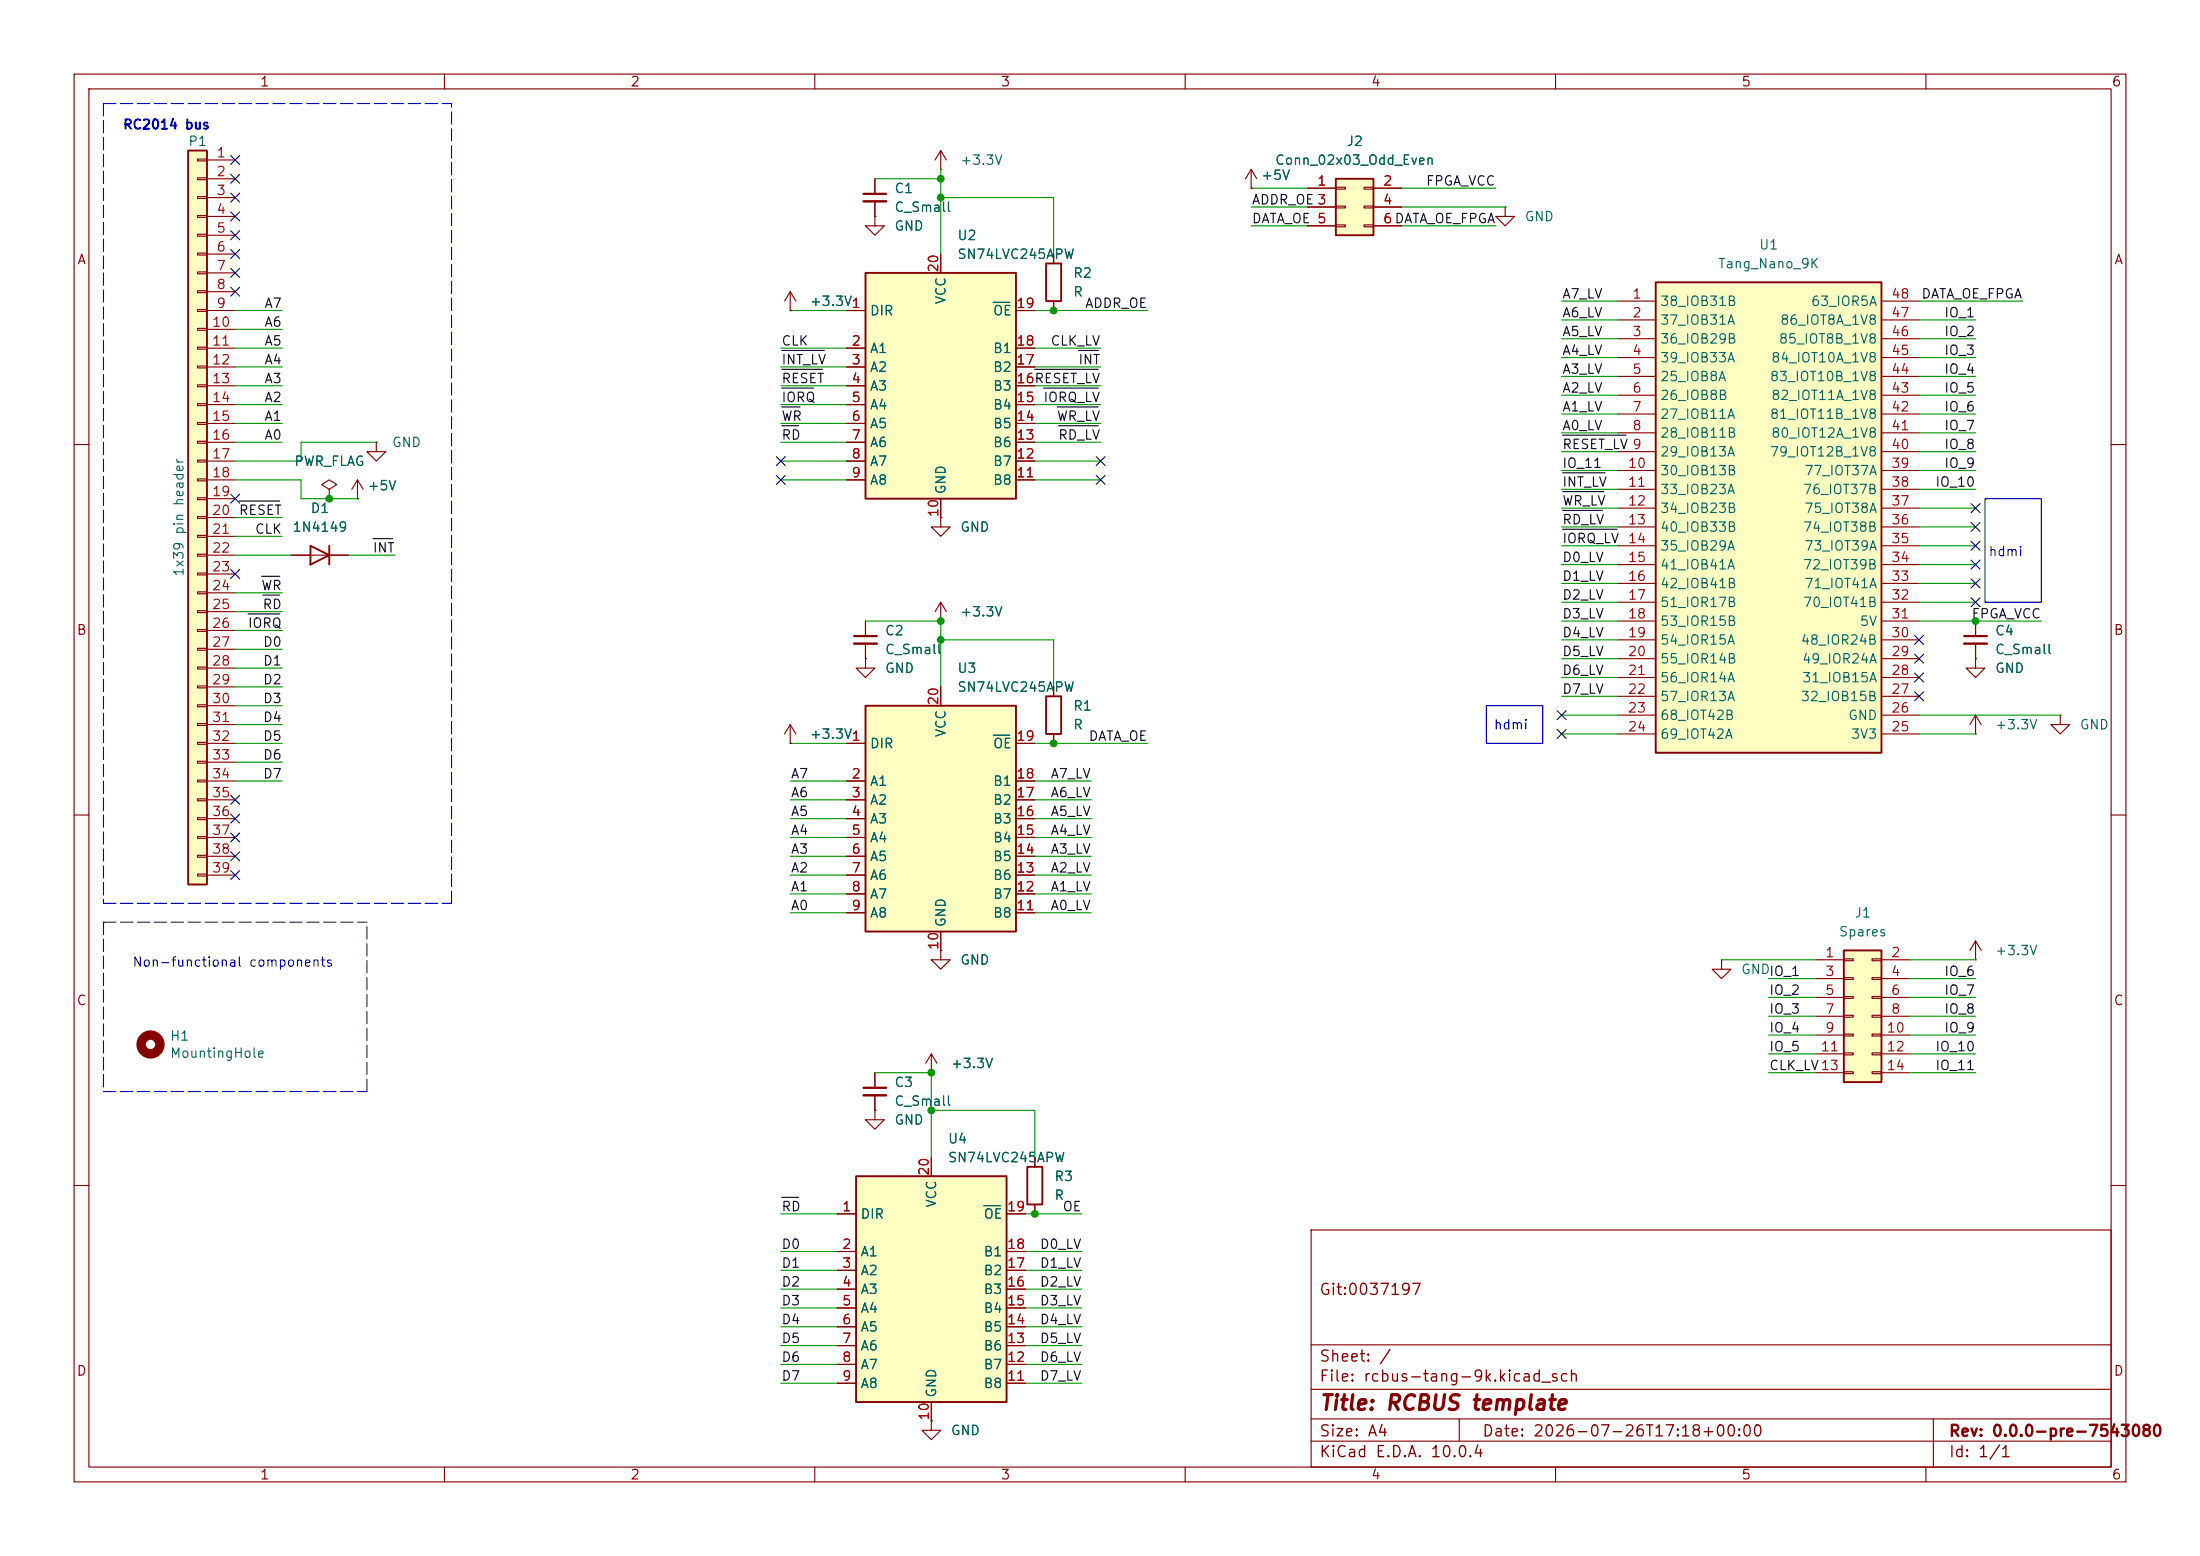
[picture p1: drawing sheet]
<svg xmlns="http://www.w3.org/2000/svg" width="297mm" height="210mm" viewBox="0 0 297 210" stroke-linecap="round" stroke-linejoin="round" font-family="sans-serif">
<g fill="none" stroke="#840000" stroke-width=".15">
<path d="M10 10h277v190h-277zM12 12h273v186h-273zM60 10v2M110 10v2M160 10v2M210 10v2M260 10v2M10 60h2M285 60h2M10 110h2M285 110h2M266.7 129.5h.1"/>
<path d="M266.7 127l-.8 1.3M266.7 127l.8 1.3M266.7 127v2.5M118.1 144.8v2M118.1 147.8v2.1M10 160h2M177 166h108v32h-108zM285 160h2M60 198v2M110 198v2M160 198v2M177 194.5h108"/>
<path d="M177 191.5h108M177 187.5h108M177 181.5h108M197 191.5v3M210 198v2M260 198v2M261 191.5v6.5"/>
</g>
<path d="M116.6 146.8h3" fill="none" stroke="#840000" stroke-width=".3"/>
<path d="M116.6 147.8h3" fill="none" stroke="#840000" stroke-width=".33"/>
<path d="M248.9 128.3h5.1v17.8h-5.1z" fill="#ffffc2"/>
<path d="M248.9 128.3h5.1v17.8h-5.1z" fill="none" stroke="#840000" stroke-width=".25"/>
<g fill="none" stroke="#840000" stroke-width=".15">
<path d="M168.9 25.4h.1M168.9 22.9l-.8 1.2M168.9 22.9l.8 1.2M168.9 22.9v2.5M106.7 97.8l-.8 1.3M106.7 97.8l.7 1.3M106.7 97.8v2.5M266.7 99.1h.1M266.7 96.5l-.8 1.3M266.7 96.5l.8 1.3M266.7 96.5v2.6M106.7 100.3h.1"/>
<path d="M245.1 129.5h3.8M245.1 132.1h3.8M245.1 134.6h3.8M245.1 137.2h3.8M245.1 139.7h3.8M248.9 129.4h1.3v.3h-1.3zM248.9 132h1.3v.2h-1.3zM248.9 134.5h1.3v.2h-1.3zM248.9 137h1.3v.3h-1.3zM248.9 139.6h1.3v.2h-1.3zM252.7 129.4h1.3v.3h-1.3zM252.7 132h1.3v.2h-1.3z"/>
<path d="M252.7 134.5h1.3v.2h-1.3zM252.7 137h1.3v.3h-1.3zM252.7 139.6h1.3v.2h-1.3zM254 129.5h3.8M254 132.1h3.8M254 134.6h3.8M254 137.2h3.8M254 139.7h3.8M245.1 142.2h3.8M245.1 144.8h3.8M248.9 142.1h1.3v.3h-1.3zM248.9 144.7h1.3v.2h-1.3z"/>
<path d="M252.7 142.1h1.3v.3h-1.3zM252.7 144.7h1.3v.2h-1.3zM254 142.2h3.8M254 144.8h3.8"/>
</g>
<circle cx="20.3" cy="141" r="1.27" fill="none" stroke="#840000" stroke-width="1.3"/>
<path d="M180.3 24.1h5.1v7.7h-5.1z" fill="#ffffc2"/>
<path d="M180.3 24.1h5.1v7.7h-5.1z" fill="none" stroke="#840000" stroke-width=".25"/>
<g fill="none" stroke="#840000" stroke-width=".15">
<path d="M176.5 25.4h3.8M176.5 27.9h3.8M176.5 30.5h3.8M180.3 25.3h1.3v.2h-1.3zM180.3 27.8h1.3v.3h-1.3zM180.3 30.4h1.3v.2h-1.3zM184.1 25.3h1.3v.2h-1.3zM184.1 27.8h1.3v.3h-1.3zM184.1 30.4h1.3v.2h-1.3zM185.4 25.4h3.8M185.4 27.9h3.8M185.4 30.5h3.8"/>
<path d="M266.7 88.9v1.3h1.3l-1.3 1.2-1.3-1.2h1.3M266.7 88.9h.1M266.7 83.8v2.1M266.7 86.9v2M278.1 96.5v1.3h1.3l-1.3 1.3-1.2-1.3h1.2M278.1 96.5h.1"/>
</g>
<path d="M265.2 85.9h3" fill="none" stroke="#840000" stroke-width=".3"/>
<path d="M265.2 86.9h3" fill="none" stroke="#840000" stroke-width=".33"/>
<path d="M116.8 95.3h20.4v30.4h-20.4z" fill="#ffffc2"/>
<path d="M116.8 95.3h20.4v30.4h-20.4zM138.7 157.5h2v5.1h-2z" fill="none" stroke="#840000" stroke-width=".25"/>
<g fill="none" stroke="#840000" stroke-width=".15">
<path d="M106.7 39.4l-.8 1.2M106.7 39.4l.7 1.2M106.7 39.4v2.5M118.1 29.2v1.3h1.3l-1.3 1.3-1.3-1.3h1.3M118.1 29.2h.1M118.1 24.1v2.1M118.1 27.2v2M106.7 41.9h.1M116.8 88.9v1.3h1.3l-1.3 1.2-1.2-1.2h1.2M116.8 88.9h.1M116.8 83.8v2.1M116.8 86.9v2"/>
<path d="M127 92.7v2.6M114.3 100.3h2.5M114.3 105.4h2.5M114.3 108h2.5M114.3 110.5h2.5M114.3 113h2.5M114.3 115.6h2.5M114.3 118.1h2.5M137.2 100.3h2.5M137.2 105.4h2.5M137.2 108h2.5M137.2 110.5h2.5"/>
<path d="M137.2 113h2.5M137.2 115.6h2.5M137.2 118.1h2.5M114.3 120.7h2.5M114.3 123.2h2.5M127 125.7v2.6M137.2 120.7h2.5M137.2 123.2h2.5M118.1 149.9v1.2h1.3l-1.3 1.3-1.3-1.3h1.3M118.1 149.9h.1M125.7 144.8h.1M125.7 142.2l-.7 1.3"/>
<path d="M125.7 142.2l.8 1.3M125.7 142.2v2.6M139.7 156.2v1.3M139.7 162.6v1.2"/>
</g>
<path d="M134.1 99.2h2.2" fill="none" stroke="#006464" stroke-width=".15"/>
<path d="M116.6 26.2h3M115.3 85.9h3.1" fill="none" stroke="#840000" stroke-width=".3"/>
<path d="M116.6 27.2h3M115.3 86.9h3.1" fill="none" stroke="#840000" stroke-width=".33"/>
<path d="M115.6 158.8h20.3v30.4h-20.3z" fill="#ffffc2"/>
<path d="M115.6 158.8h20.3v30.4h-20.3z" fill="none" stroke="#840000" stroke-width=".25"/>
<g fill="none" stroke="#840000" stroke-width=".15">
<path d="M125.7 156.2v2.6M113 163.8h2.6M113 168.9h2.6M113 171.5h2.6M113 174h2.6M113 176.5h2.6M113 179.1h2.6M135.9 163.8h2.5M135.9 168.9h2.5M135.9 171.5h2.5M135.9 174h2.5M135.9 176.5h2.5"/>
<path d="M135.9 179.1h2.5M113 181.6h2.6M113 184.2h2.6M113 186.7h2.6M125.7 191.8v1.2h1.3l-1.3 1.3-1.2-1.3h1.2M125.7 191.8h.1M125.7 189.2v2.6M135.9 181.6h2.5M135.9 184.2h2.5M135.9 186.7h2.5"/>
</g>
<path d="M132.8 162.7h2.3" fill="none" stroke="#006464" stroke-width=".15"/>
<path d="M116.8 36.8h20.4v30.5h-20.4z" fill="#ffffc2"/>
<path d="M116.8 36.8h20.4v30.5h-20.4z" fill="none" stroke="#840000" stroke-width=".25"/>
<g fill="none" stroke="#840000" stroke-width=".15">
<path d="M127 34.3v2.5M114.3 41.9h2.5M114.3 47h2.5M114.3 49.5h2.5M114.3 52.1h2.5M114.3 54.6h2.5M114.3 57.2h2.5M114.3 59.7h2.5M137.2 41.9h2.5M137.2 47h2.5M137.2 49.5h2.5M137.2 52.1h2.5"/>
<path d="M137.2 54.6h2.5M137.2 57.2h2.5M137.2 59.7h2.5M114.3 62.2h2.5M114.3 64.8h2.5M127 67.3v2.6M137.2 62.2h2.5M137.2 64.8h2.5"/>
</g>
<path d="M134.1 40.8h2.2" fill="none" stroke="#006464" stroke-width=".15"/>
<path d="M223.5 38.1h30.5v63.5h-30.5z" fill="#ffffc2"/>
<path d="M223.5 38.1h30.5v63.5h-30.5zM41.9 73.7l2.5 1.2-2.5 1.3zM44.4 73.7v2.5" fill="none" stroke="#840000" stroke-width=".25"/>
<g fill="none" stroke="#840000" stroke-width=".15">
<path d="M203.2 27.9v1.3h1.3l-1.3 1.3-1.3-1.3h1.3M203.2 27.9h.1M218.4 40.6h5.1M218.4 43.2h5.1M218.4 45.7h5.1M218.4 48.3h5.1M218.4 50.8h5.1M218.4 53.3h5.1M218.4 55.9h5.1M218.4 58.4h5.1M254 40.6h5.1M254 43.2h5.1"/>
<path d="M254 45.7h5.1M254 48.3h5.1M254 50.8h5.1M254 53.3h5.1M254 55.9h5.1M254 58.4h5.1M39.4 74.9h7.6M44.4 66l1.1-.6-1.1-.6-1 .6 1 .6v1.3M44.4 67.3h.1M48.3 67.3h.1M48.3 64.8l-.8 1.2M48.3 64.8l.7 1.2"/>
<path d="M48.3 64.8v2.5M218.4 61h5.1M218.4 63.5h5.1M218.4 66h5.1M218.4 68.6h5.1M218.4 71.1h5.1M218.4 73.7h5.1M218.4 76.2h5.1M218.4 78.7h5.1M254 61h5.1M254 63.5h5.1M254 66h5.1"/>
<path d="M254 68.6h5.1M254 71.1h5.1M254 73.7h5.1M254 76.2h5.1M254 78.7h5.1M127 83.8h.1M127 81.3l-.8 1.3M127 81.3l.8 1.3M127 81.3v2.5M218.4 81.3h5.1M218.4 83.8h5.1M218.4 86.4h5.1"/>
<path d="M218.4 88.9h5.1M218.4 91.4h5.1M218.4 94h5.1M218.4 96.5h5.1M218.4 99.1h5.1M254 81.3h5.1M254 83.8h5.1M254 86.4h5.1M254 88.9h5.1M254 91.4h5.1M254 94h5.1M254 96.5h5.1"/>
<path d="M254 99.1h5.1M232.4 129.5v1.3h1.3l-1.3 1.3-1.3-1.3h1.3M232.4 129.5h.1"/>
</g>
<path d="M25.4 20.3h2.5v99.1h-2.5z" fill="#ffffc2"/>
<path d="M25.4 20.3h2.5v99.1h-2.5zM141.2 35.6h2.1v5h-2.1zM141.2 94h2.1v5.1h-2.1z" fill="none" stroke="#840000" stroke-width=".25"/>
<g fill="none" stroke="#840000" stroke-width=".15">
<path d="M26.7 21.5h1.2v.2h-1.2zM26.7 24h1.2v.3h-1.2zM26.7 26.5h1.2v.3h-1.2zM26.7 29.1h1.2v.2h-1.2zM26.7 31.6h1.2v.3h-1.2zM26.7 34.2h1.2v.2h-1.2zM26.7 36.7h1.2v.3h-1.2zM26.7 39.2h1.2v.3h-1.2zM27.9 21.6h3.8M27.9 24.1h3.8M27.9 26.7h3.8M27.9 29.2h3.8"/>
<path d="M27.9 31.8h3.8M27.9 34.3h3.8M27.9 36.8h3.8M27.9 39.4h3.8M118.1 29.2h.1M118.1 24.1v2.1M118.1 27.2v2M127 22.9h.1M127 20.3l-.8 1.3M127 20.3l.8 1.3M127 20.3v2.6M127 34.3v2.5"/>
<path d="M142.2 34.3v1.3M168.9 25.4h.1M176.5 25.4h3.8M176.5 27.9h3.8M176.5 30.5h3.8M185.4 25.4h3.8M185.4 27.9h3.8M185.4 30.5h3.8M26.7 41.8h1.2v.2h-1.2zM26.7 44.3h1.2v.3h-1.2zM26.7 46.9h1.2v.2h-1.2zM26.7 49.4h1.2v.3h-1.2z"/>
<path d="M26.7 51.9h1.2v.3h-1.2zM26.7 54.5h1.2v.2h-1.2zM26.7 57h1.2v.3h-1.2zM26.7 59.6h1.2v.2h-1.2zM27.9 41.9h3.8M27.9 44.5h3.8M27.9 47h3.8M27.9 49.5h3.8M27.9 52.1h3.8M27.9 54.6h3.8M27.9 57.2h3.8M27.9 59.7h3.8"/>
<path d="M50.8 59.7v1.3h1.3l-1.3 1.2-1.3-1.2h1.3M50.8 59.7h.1M106.7 41.9h.1M114.3 41.9h2.5M114.3 47h2.5M114.3 49.5h2.5M114.3 52.1h2.5M114.3 54.6h2.5M114.3 57.2h2.5M114.3 59.7h2.5M137.2 41.9h2.5M137.2 47h2.5"/>
<path d="M137.2 49.5h2.5M137.2 52.1h2.5M137.2 54.6h2.5M137.2 57.2h2.5M137.2 59.7h2.5M142.2 40.6v1.3M26.7 62.1h1.2v.3h-1.2zM26.7 64.6h1.2v.3h-1.2zM26.7 67.2h1.2v.2h-1.2zM26.7 69.7h1.2v.3h-1.2zM26.7 72.3h1.2v.2h-1.2zM26.7 74.8h1.2v.3h-1.2z"/>
<path d="M26.7 77.3h1.2v.3h-1.2zM26.7 79.9h1.2v.2h-1.2zM27.9 62.2h3.8M27.9 64.8h3.8M27.9 67.3h3.8M27.9 69.9h3.8M27.9 72.4h3.8M27.9 74.9h3.8M27.9 77.5h3.8M39.4 74.9h2.5M44.4 67.3h.1M44.4 74.9h2.6"/>
<path d="M48.3 67.3h.1M114.3 62.2h2.5M114.3 64.8h2.5M127 69.9v1.2h1.3l-1.3 1.3-1.3-1.3h1.3M127 69.9h.1M127 67.3v2.6M137.2 62.2h2.5M137.2 64.8h2.5M26.7 82.4h1.2v.3h-1.2zM26.7 85h1.2v.2h-1.2zM26.7 87.5h1.2v.3h-1.2zM26.7 90h1.2v.3h-1.2z"/>
<path d="M26.7 92.6h1.2v.2h-1.2zM26.7 95.1h1.2v.3h-1.2zM26.7 97.7h1.2v.2h-1.2zM27.9 80h3.8M27.9 82.6h3.8M27.9 85.1h3.8M27.9 87.6h3.8M27.9 90.2h3.8M27.9 92.7h3.8M27.9 95.3h3.8M27.9 97.8h3.8M116.8 88.9h.1"/>
<path d="M116.8 83.8v2.1M116.8 86.9v2M127 83.8h.1M127 92.7v2.6M142.2 92.7v1.3M142.2 99.1v1.2M266.7 88.9h.1M266.7 83.8v2.1M266.7 86.9v2M26.7 100.2h1.2v.3h-1.2zM26.7 102.7h1.2v.3h-1.2zM26.7 105.3h1.2v.2h-1.2z"/>
<path d="M26.7 107.8h1.2v.3h-1.2zM26.7 110.4h1.2v.2h-1.2zM26.7 112.9h1.2v.3h-1.2zM26.7 115.4h1.2v.3h-1.2zM26.7 118h1.2v.2h-1.2zM27.9 100.3h3.8M27.9 102.9h3.8M27.9 105.4h3.8M27.9 108h3.8M27.9 110.5h3.8M27.9 113h3.8M27.9 115.6h3.8"/>
<path d="M27.9 118.1h3.8M106.7 100.3h.1M114.3 100.3h2.5M114.3 105.4h2.5M114.3 108h2.5M114.3 110.5h2.5M114.3 113h2.5M114.3 115.6h2.5M114.3 118.1h2.5M137.2 100.3h2.5M137.2 105.4h2.5M137.2 108h2.5"/>
<path d="M137.2 110.5h2.5M137.2 113h2.5M137.2 115.6h2.5M137.2 118.1h2.5M114.3 120.7h2.5M114.3 123.2h2.5M127 128.3v1.2h1.3l-1.3 1.3-1.3-1.3h1.3M127 128.3h.1M127 125.7v2.6M137.2 120.7h2.5M137.2 123.2h2.5M118.1 149.9h.1"/>
<path d="M118.1 144.8v2M118.1 147.8v2.1M125.7 144.8h.1M125.7 156.2v2.6M139.7 156.2v1.3M113 163.8h2.6M113 168.9h2.6M113 171.5h2.6M113 174h2.6M113 176.5h2.6M113 179.1h2.6M135.9 163.8h2.5"/>
<path d="M135.9 168.9h2.5M135.9 171.5h2.5M135.9 174h2.5M135.9 176.5h2.5M135.9 179.1h2.5M139.7 162.6v1.2M113 181.6h2.6M113 184.2h2.6M113 186.7h2.6M125.7 191.8h.1M125.7 189.2v2.6M135.9 181.6h2.5"/>
<path d="M135.9 184.2h2.5M135.9 186.7h2.5"/>
</g>
<g fill="none" stroke="#0f0f0f" stroke-width=".15">
<path d="M105.5 57.5h2.3M105.5 47.3h5.8M105.5 54.9h2.5M105.5 52.4h4.3M105.5 49.8h5.5M139.7 49.8h8.6M140.9 52.4h7.4M142.7 54.9h5.6M142.9 57.5h5.4M145.6 47.3h2.7M210.9 58.7h8.6M32.3 67.6h5.5"/>
<path d="M35.3 77.8h2.5M50.4 72.7h2.6M210.9 66.4h5.6M210.9 68.9h5.4M210.9 63.8h5.8M210.9 71.4h7.4M33.5 82.9h4.3M35.5 80.3h2.3M105.5 161.6h2.3"/>
</g>
<path d="M14 14h47M14 14v107.9M14 124.5v22.8M14 124.5h35.5M14 121.9h47M61 121.9v-107.9M14 147.3h35.5M49.5 147.3v-22.8" fill="none" stroke="#0000c2" stroke-width=".15" stroke-dasharray="1.7 .6"/>
<g fill="none" stroke="#009600" stroke-width=".15">
<path d="M118.1 24.1h8.9M127 26.7h15.2v7.6M127 22.9v11.4M168.9 30.5h7.6M168.9 25.4h7.6M168.9 27.9h7.6M189.2 30.5h12.7M189.2 25.4h12.7M189.2 27.9h14M31.7 41.9h6.4M31.7 49.5h6.4M31.7 59.7h6.4"/>
<path d="M31.7 57.2h6.4M31.7 54.6h6.4M31.7 47h6.4M31.7 52.1h6.4M31.7 44.5h6.4M50.8 59.7h-10.2v2.5h-8.9M105.4 49.5h8.9M105.4 59.7h8.9M105.4 57.2h8.9M105.4 54.6h8.9M105.4 47h8.9M105.4 52.1h8.9"/>
<path d="M106.7 41.9h7.6M139.7 41.9h15.2M139.7 49.5h8.9M139.7 59.7h8.9M139.7 57.2h8.9M139.7 54.6h8.9M139.7 47h8.9M139.7 52.1h8.9M210.8 40.6h7.6M210.8 45.7h7.6M210.8 55.9h7.6M210.8 53.3h7.6"/>
<path d="M210.8 58.4h7.6M210.8 50.8h7.6M210.8 48.3h7.6M210.8 43.2h7.6M259.1 40.6h13.9M259.1 45.7h7.6M259.1 55.9h7.6M259.1 53.3h7.6M259.1 58.4h7.6M259.1 50.8h7.6M259.1 48.3h7.6M259.1 43.2h7.6"/>
<path d="M31.7 64.8h8.9v2.5h7.7M31.7 72.4h6.4M31.7 74.9h7.7M31.7 69.9h6.4M47 74.9h6.3M105.4 64.8h8.9M105.4 62.2h8.9M139.7 64.8h8.9M139.7 62.2h8.9M210.8 78.7h7.6M210.8 63.5h7.6M210.8 76.2h7.6"/>
<path d="M210.8 73.7h7.6M210.8 66h7.6M210.8 68.6h7.6M210.8 71.1h7.6M210.8 61h7.6M259.1 78.7h7.6M259.1 63.5h7.6M259.1 76.2h7.6M259.1 73.7h7.6M259.1 66h7.6M259.1 68.6h7.6M259.1 71.1h7.6"/>
<path d="M259.1 61h7.6M31.7 82.6h6.4M31.7 80h6.4M31.7 90.2h6.4M31.7 85.1h6.4M31.7 87.6h6.4M31.7 92.7h6.4M31.7 95.3h6.4M31.7 97.8h6.4M116.8 83.8h10.2v8.9M127 86.4h15.2v6.3M210.8 83.8h7.6"/>
<path d="M210.8 99.1h7.6M210.8 86.4h7.6M210.8 81.3h7.6M210.8 94h7.6M210.8 96.5h7.6M210.8 88.9h7.6M210.8 91.4h7.6M259.1 83.8h16.5M259.1 99.1h7.6M259.1 81.3h7.6M259.1 96.5h19M31.7 100.3h6.4"/>
<path d="M31.7 102.9h6.4M31.7 105.4h6.4M106.7 100.3h7.6M106.7 105.4h7.6M106.7 108h7.6M106.7 118.1h7.6M106.7 110.5h7.6M106.7 113h7.6M106.7 115.6h7.6M139.7 100.3h15.2M139.7 105.4h7.6M139.7 108h7.6"/>
<path d="M139.7 118.1h7.6M139.7 110.5h7.6M139.7 113h7.6M139.7 115.6h7.6M106.7 120.7h7.6M106.7 123.2h7.6M139.7 120.7h7.6M139.7 123.2h7.6M232.4 129.5h12.7M238.8 139.7h6.3M238.8 132.1h6.3M238.8 134.6h6.3"/>
<path d="M238.8 137.2h6.3M257.8 139.7h8.9M257.8 132.1h8.9M257.8 129.5h8.9M257.8 134.6h8.9M257.8 137.2h8.9M118.1 144.8h7.6v11.4M125.7 149.9h14v6.3M238.8 142.2h6.3M238.8 144.8h6.3M257.8 142.2h8.9M257.8 144.8h8.9"/>
<path d="M105.4 179.1h7.6M105.4 168.9h7.6M105.4 171.5h7.6M105.4 174h7.6M105.4 176.5h7.6M105.4 163.8h7.6M138.4 179.1h7.6M138.4 168.9h7.6M138.4 171.5h7.6M138.4 174h7.6M138.4 176.5h7.6M138.4 163.8h7.6"/>
<path d="M105.4 181.6h7.6M105.4 184.2h7.6M105.4 186.7h7.6M138.4 181.6h7.6M138.4 184.2h7.6M138.4 186.7h7.6"/>
</g>
<g fill="none" stroke="#000084" stroke-width=".15">
<path d="M31.1 21l1.3 1.2M31.1 33.7l1.3 1.2M31.1 28.6l1.3 1.2M31.1 31.1l1.3 1.3M31.1 36.2l1.3 1.2M31.1 38.8l1.3 1.2M31.1 26.1l1.3 1.2M31.1 23.5l1.3 1.2M32.4 21l-1.3 1.2M32.4 33.7l-1.3 1.2M32.4 28.6l-1.3 1.2M32.4 31.1l-1.3 1.3"/>
<path d="M32.4 36.2l-1.3 1.2M32.4 38.8l-1.3 1.2M32.4 26.1l-1.3 1.2M32.4 23.5l-1.3 1.2M31.1 76.9l1.3 1.2M31.1 66.7l1.3 1.2M32.4 76.9l-1.3 1.2M32.4 66.7l-1.3 1.2M104.8 61.6l1.2 1.2M104.8 64.2l1.2 1.2M106 61.6l-1.2 1.2M106 64.2l-1.2 1.2"/>
<path d="M148 64.2l1.2 1.2M148 61.6l1.2 1.2M149.2 64.2l-1.2 1.2M149.2 61.6l-1.2 1.2M266.1 75.6l1.2 1.2M266.1 78.1l1.2 1.2M266.1 68l1.2 1.2M266.1 73.1l1.2 1.2M266.1 70.5l1.2 1.2M267.3 78.1l-1.2 1.2M267.3 75.6l-1.2 1.2M267.3 68l-1.2 1.2"/>
<path d="M267.3 73.1l-1.2 1.2M267.3 70.5l-1.2 1.2M210.2 98.5l1.2 1.2M210.2 95.9l1.2 1.2M211.4 98.5l-1.2 1.2M211.4 95.9l-1.2 1.2M258.5 85.8l1.2 1.2M258.5 93.4l1.2 1.2M258.5 90.8l1.2 1.2M258.5 88.3l1.2 1.2M259.7 85.8l-1.2 1.2M259.7 93.4l-1.2 1.2"/>
<path d="M259.7 90.8l-1.2 1.2M259.7 88.3l-1.2 1.2M266.1 80.7l1.2 1.2M267.3 80.7l-1.2 1.2M31.1 107.3l1.3 1.3M31.1 117.5l1.3 1.2M31.1 112.4l1.3 1.2M31.1 109.9l1.3 1.2M31.1 115l1.3 1.2M32.4 107.3l-1.3 1.3M32.4 117.5l-1.3 1.2M32.4 112.4l-1.3 1.2"/>
<path d="M32.4 109.9l-1.3 1.2M32.4 115l-1.3 1.2"/>
</g>
<path d="M268 67.3h7.6v14h-7.6zM200.7 95.3h7.6v5h-7.6z" fill="none" stroke="#0000c2" stroke-width=".15"/>
<path d="M134.1 40.8h2.2M134.1 99.2h2.2M132.8 162.7h2.3" fill="none" stroke="#006464" stroke-width=".15"/>
<g fill="#009600" stroke="#009600" stroke-width=".14">
<circle cx="127" cy="26.7" r=".46"/>
<circle cx="142.2" cy="41.9" r=".46"/>
<circle cx="127" cy="24.1" r=".46"/>
<circle cx="44.4" cy="67.3" r=".46"/>
<circle cx="139.7" cy="163.8" r=".46"/>
<circle cx="127" cy="86.4" r=".46"/>
<circle cx="127" cy="83.8" r=".46"/>
<circle cx="125.7" cy="144.8" r=".46"/>
<circle cx="125.7" cy="149.9" r=".46"/>
<circle cx="142.2" cy="100.3" r=".46"/>
<circle cx="266.7" cy="83.8" r=".46"/>
</g>
<text font-size="2" fill="#840000" x="178" y="190.8">Title: RCBUS template</text>
<g font-size="1.5" fill="#840000">
<text x="178" y="175.2">Git:0037197</text>
<text x="178" y="184.2">Sheet: /</text>
<text x="178" y="186.9">File: rcbus-tang-9k.kicad_sch</text>
<text x="178" y="197.1">KiCad E.D.A. 10.0.4</text>
<text x="178" y="194.3">Size: A4</text>
<text x="200" y="194.3">Date: 2026-07-26T17:18+00:00</text>
<text x="263" y="194.3">Rev: 0.0.0-pre-7543080</text>
<text x="263" y="197.1">Id: 1/1</text>
</g>
<g font-size="1.3" fill="#840000">
<text x="35" y="12">1</text>
<text x="85" y="12">2</text>
<text x="135" y="12">3</text>
<text x="185" y="12">4</text>
<text x="235" y="12">5</text>
<text x="285" y="12">6</text>
<text x="10.3" y="36">A</text>
<text x="285.3" y="36">A</text>
<text x="10.3" y="86">B</text>
<text x="285.3" y="86">B</text>
<text x="10.3" y="136">C</text>
<text x="285.3" y="136">C</text>
<text x="10.3" y="186">D</text>
<text x="285.3" y="186">D</text>
<text x="35" y="200">1</text>
<text x="85" y="200">2</text>
<text x="135" y="200">3</text>
<text x="185" y="200">4</text>
<text x="235" y="200">5</text>
<text x="285" y="200">6</text>
</g>
<g font-size="1.3" fill="#0000c2">
<text x="16.5" y="17.8">RC2014 bus</text>
<text x="268.4" y="75.4">hdmi</text>
<text x="201.6" y="98.8">hdmi</text>
<text x="17.8" y="130.8">Non-functional components</text>
</g>
<g font-size="1.3" fill="#006464">
<text x="25.3" y="20">P1</text>
<text x="129.5" y="22.6">+3.3V</text>
<text x="172" y="22.6">Conn_02x03_Odd_Even</text>
<text x="181.7" y="20">J2</text>
<text x="120.7" y="26.4">C1</text>
<text x="120.7" y="28.9">C_Small</text>
<text x="170.2" y="24.6">+5V</text>
<text x="120.7" y="31.5">GND</text>
<text x="129.2" y="32.7">U2</text>
<text x="129.2" y="35.3">SN74LVC245APW</text>
<text x="205.7" y="30.2">GND</text>
<text x="237.4" y="34">U1</text>
<text x="109.2" y="41.6">+3.3V1</text>
<text x="128" y="41.2" transform="rotate(-90 128 41.2)">VCC</text>
<text x="144.8" y="37.8">R2</text>
<text x="144.8" y="40.3">R</text>
<text x="224" y="41.6">38_IOB31B</text>
<text x="231.9" y="36.5">Tang_Nano_9K</text>
<text x="244.4" y="41.6">63_IOR5A</text>
<text x="117.3" y="42.9">DIR</text>
<text x="117.3" y="48">A1</text>
<text x="134" y="48">B1</text>
<text x="134" y="42.9">OE</text>
<text x="224" y="44.2">37_IOB31A</text>
<text x="224" y="46.7">36_IOB29B</text>
<text x="240" y="46.7">85_IOT8B_1V8</text>
<text x="240.2" y="44.2">86_IOT8A_1V8</text>
<text x="117.3" y="50.5">A2</text>
<text x="117.3" y="53">A3</text>
<text x="134" y="53">B3</text>
<text x="134" y="50.5">B2</text>
<text x="224" y="49.2">39_IOB33A</text>
<text x="224" y="51.8">25_IOB8A</text>
<text x="238.8" y="51.8">83_IOT10B_1V8</text>
<text x="239" y="49.2">84_IOT10A_1V8</text>
<text x="117.3" y="55.6">A4</text>
<text x="117.3" y="58.1">A5</text>
<text x="134" y="58.1">B5</text>
<text x="134" y="55.6">B4</text>
<text x="224" y="54.3">26_IOB8B</text>
<text x="224" y="56.9">27_IOB11A</text>
<text x="224" y="59.4">28_IOB11B</text>
<text x="238.8" y="56.9">81_IOT11B_1V8</text>
<text x="239" y="59.4">80_IOT12A_1V8</text>
<text x="239" y="54.3">82_IOT11A_1V8</text>
<text x="39.6" y="63.2">PWR_FLAG</text>
<text x="52.8" y="60.7">GND</text>
<text x="117.3" y="60.7">A6</text>
<text x="117.3" y="63.2">A7</text>
<text x="117.3" y="65.7">A8</text>
<text x="134" y="65.7">B8</text>
<text x="134" y="63.2">B7</text>
<text x="134" y="60.7">B6</text>
<text x="224" y="61.9">29_IOB13A</text>
<text x="224" y="64.5">30_IOB13B</text>
<text x="238.8" y="61.9">79_IOT12B_1V8</text>
<text x="243.5" y="64.5">77_IOT37A</text>
<text x="41.8" y="69.6">D1</text>
<text x="49.5" y="66.5">+5V</text>
<text x="128" y="66.8" transform="rotate(-90 128 66.8)">GND</text>
<text x="224" y="67">33_IOB23A</text>
<text x="224" y="69.6">34_IOB23B</text>
<text x="243.3" y="67">76_IOT37B</text>
<text x="243.5" y="69.6">75_IOT38A</text>
<text x="25.1" y="77.9" transform="rotate(-90 25.1 77.9)">1x39 pin header</text>
<text x="39.4" y="72.1">1N4149</text>
<text x="129.5" y="72.1">GND</text>
<text x="224" y="72.1">40_IOB33B</text>
<text x="224" y="74.6">35_IOB29A</text>
<text x="224" y="77.2">41_IOB41A</text>
<text x="243.3" y="77.2">72_IOT39B</text>
<text x="243.3" y="72.1">74_IOT38B</text>
<text x="243.5" y="74.6">73_IOT39A</text>
<text x="129.5" y="83.5">+3.3V</text>
<text x="224" y="79.7">42_IOB41B</text>
<text x="224" y="82.3">51_IOR17B</text>
<text x="243.3" y="82.3">70_IOT41B</text>
<text x="243.5" y="79.7">71_IOT41A</text>
<text x="119.4" y="86.1">C2</text>
<text x="119.4" y="88.6">C_Small</text>
<text x="224" y="84.8">53_IOR15B</text>
<text x="224" y="87.3">54_IOR15A</text>
<text x="224" y="89.9">55_IOR14B</text>
<text x="243" y="87.3">48_IOR24B</text>
<text x="243.2" y="89.9">49_IOR24A</text>
<text x="251" y="84.8">5V</text>
<text x="269.2" y="86.1">C4</text>
<text x="269.2" y="88.6">C_Small</text>
<text x="119.4" y="91.1">GND</text>
<text x="129.2" y="91.1">U3</text>
<text x="129.2" y="93.7">SN74LVC245APW</text>
<text x="224" y="92.4">56_IOR14A</text>
<text x="224" y="95">57_IOR13A</text>
<text x="243" y="95">32_IOB15B</text>
<text x="243.2" y="92.4">31_IOB15A</text>
<text x="269.2" y="91.1">GND</text>
<text x="109.2" y="100">+3.3V1</text>
<text x="117.3" y="101.3">DIR</text>
<text x="128" y="99.6" transform="rotate(-90 128 99.6)">VCC</text>
<text x="134" y="101.3">OE</text>
<text x="144.8" y="96.2">R1</text>
<text x="144.8" y="98.8">R</text>
<text x="224" y="97.5">68_IOT42B</text>
<text x="224" y="100">69_IOT42A</text>
<text x="249.4" y="97.5">GND</text>
<text x="249.8" y="100">3V3</text>
<text x="269.2" y="98.8">+3.3V</text>
<text x="280.7" y="98.8">GND</text>
<text x="117.3" y="106.4">A1</text>
<text x="134" y="106.4">B1</text>
<text x="117.3" y="108.9">A2</text>
<text x="117.3" y="111.5">A3</text>
<text x="134" y="111.5">B3</text>
<text x="134" y="108.9">B2</text>
<text x="117.3" y="114">A4</text>
<text x="117.3" y="116.5">A5</text>
<text x="117.3" y="119.1">A6</text>
<text x="134" y="119.1">B6</text>
<text x="134" y="116.5">B5</text>
<text x="134" y="114">B4</text>
<text x="117.3" y="121.6">A7</text>
<text x="117.3" y="124.2">A8</text>
<text x="128" y="125.2" transform="rotate(-90 128 125.2)">GND</text>
<text x="134" y="124.2">B8</text>
<text x="134" y="121.6">B7</text>
<text x="250.3" y="124.2">J1</text>
<text x="129.5" y="130.5">GND</text>
<text x="235" y="131.8">GNDIO_1</text>
<text x="248.2" y="126.7">Spares</text>
<text x="269.2" y="129.2">+3.3V</text>
<text x="22.9" y="140.8">H1</text>
<text x="22.9" y="143.1">MountingHole</text>
<text x="120.7" y="147">C3</text>
<text x="120.7" y="149.6">C_Small</text>
<text x="128.3" y="144.5">+3.3V</text>
<text x="120.7" y="152.1">GND</text>
<text x="127.9" y="154.6">U4</text>
<text x="127.9" y="157.2">SN74LVC245APW</text>
<text x="142.2" y="159.7">R3</text>
<text x="116.1" y="164.8">DIR</text>
<text x="126.7" y="163.1" transform="rotate(-90 126.7 163.1)">VCC</text>
<text x="132.7" y="164.8">OE</text>
<text x="142.2" y="162.3">R</text>
<text x="116.1" y="169.9">A1</text>
<text x="116.1" y="172.4">A2</text>
<text x="132.7" y="172.4">B2</text>
<text x="132.7" y="169.9">B1</text>
<text x="116.1" y="175">A3</text>
<text x="116.1" y="177.5">A4</text>
<text x="132.7" y="177.5">B4</text>
<text x="132.7" y="175">B3</text>
<text x="116.1" y="180">A5</text>
<text x="116.1" y="182.6">A6</text>
<text x="116.1" y="185.1">A7</text>
<text x="132.7" y="185.1">B7</text>
<text x="132.7" y="182.6">B6</text>
<text x="132.7" y="180">B5</text>
<text x="116.1" y="187.7">A8</text>
<text x="126.7" y="188.7" transform="rotate(-90 126.7 188.7)">GND</text>
<text x="132.7" y="187.7">B8</text>
<text x="128.3" y="194">GND</text>
</g>
<g font-size="1.3" fill="#a90000">
<text x="29.1" y="21.6">1</text>
<text x="29.1" y="24.1">2</text>
<text x="29.1" y="26.6">3</text>
<text x="29.1" y="29.2">4</text>
<text x="177.7" y="25.4">1</text>
<text x="177.7" y="27.9">3</text>
<text x="186.6" y="25.4">2</text>
<text x="186.6" y="27.9">4</text>
<text x="29.1" y="31.7">5</text>
<text x="29.1" y="34.3">6</text>
<text x="177.7" y="30.5">5</text>
<text x="186.6" y="30.5">6DATA_OE_FPGA</text>
<text x="186.6" y="30.5">6</text>
<text x="29.1" y="36.8">7</text>
<text x="29.1" y="39.3">8</text>
<text x="29.1" y="41.9">9</text>
<text x="127" y="36.9" transform="rotate(-90 127 36.9)">20</text>
<text x="137.1" y="41.9">19</text>
<text x="220.3" y="40.6">1</text>
<text x="255.2" y="40.6">48</text>
<text x="28.5" y="44.4">10</text>
<text x="28.5" y="47">11</text>
<text x="114.9" y="47">2</text>
<text x="137.1" y="47">18</text>
<text x="220.3" y="43.2">2</text>
<text x="220.3" y="45.7">3</text>
<text x="255.2" y="45.7">46</text>
<text x="255.2" y="43.2">47</text>
<text x="28.5" y="49.5">12</text>
<text x="28.5" y="52">13</text>
<text x="114.9" y="49.5">3</text>
<text x="114.9" y="52">4</text>
<text x="137.1" y="52">16RESET_LV</text>
<text x="137.1" y="49.5">17</text>
<text x="137.1" y="52">16</text>
<text x="220.3" y="48.2">4</text>
<text x="220.3" y="50.8">5</text>
<text x="220.3" y="53.3">6</text>
<text x="255.2" y="53.3">43</text>
<text x="255.2" y="50.8">44</text>
<text x="255.2" y="48.2">45</text>
<text x="28.5" y="54.6">14</text>
<text x="28.5" y="57.1">15</text>
<text x="28.5" y="59.7">16</text>
<text x="114.9" y="54.6">5</text>
<text x="114.9" y="57.1">6</text>
<text x="114.9" y="59.7">7</text>
<text x="137.1" y="59.7">13</text>
<text x="137.1" y="57.1">14</text>
<text x="137.1" y="54.6">15</text>
<text x="220.3" y="55.9">7</text>
<text x="220.3" y="58.4">8</text>
<text x="255.2" y="58.4">41</text>
<text x="255.2" y="55.9">42</text>
<text x="28.5" y="62.2">17</text>
<text x="28.5" y="64.7">18</text>
<text x="114.9" y="62.2">8</text>
<text x="114.9" y="64.7">9</text>
<text x="137.1" y="64.7">11</text>
<text x="137.1" y="62.2">12</text>
<text x="219.7" y="63.5">10</text>
<text x="255.2" y="63.5">39</text>
<text x="255.2" y="60.9">40</text>
<text x="28.5" y="67.3">19</text>
<text x="28.5" y="69.8">20</text>
<text x="127" y="69.9" transform="rotate(-90 127 69.9)">10</text>
<text x="219.7" y="66">11</text>
<text x="219.7" y="68.6">12</text>
<text x="219.7" y="71.1">13</text>
<text x="255.2" y="71.1">36</text>
<text x="255.2" y="68.6">37</text>
<text x="255.2" y="66">38</text>
<text x="28.5" y="72.4">21</text>
<text x="28.5" y="74.9">22</text>
<text x="28.5" y="77.4">23</text>
<text x="219.7" y="73.6">14</text>
<text x="219.7" y="76.2">15</text>
<text x="255.2" y="76.2">34</text>
<text x="255.2" y="73.6">35</text>
<text x="28.5" y="80">24</text>
<text x="28.5" y="82.5">25</text>
<text x="219.7" y="78.7">16</text>
<text x="219.7" y="81.3">17</text>
<text x="219.7" y="83.8">18</text>
<text x="255.2" y="83.8">31</text>
<text x="255.2" y="81.3">32</text>
<text x="255.2" y="78.7">33</text>
<text x="28.5" y="85.1">26</text>
<text x="28.5" y="87.6">27</text>
<text x="219.7" y="86.3">19</text>
<text x="219.7" y="88.9">20</text>
<text x="255.2" y="88.9">29</text>
<text x="255.2" y="86.3">30</text>
<text x="28.5" y="90.1">28</text>
<text x="28.5" y="92.7">29</text>
<text x="28.5" y="95.2">30</text>
<text x="127" y="95.3" transform="rotate(-90 127 95.3)">20</text>
<text x="219.7" y="91.4">21</text>
<text x="219.7" y="94">22</text>
<text x="255.2" y="94">27</text>
<text x="255.2" y="91.4">28</text>
<text x="28.5" y="97.8">31</text>
<text x="28.5" y="100.3">32</text>
<text x="137.1" y="100.3">19</text>
<text x="219.7" y="96.5">23</text>
<text x="219.7" y="99">24</text>
<text x="255.2" y="99">25</text>
<text x="255.2" y="96.5">26</text>
<text x="28.5" y="102.8">33</text>
<text x="28.5" y="105.4">34</text>
<text x="28.5" y="107.9">35</text>
<text x="114.9" y="105.4">2</text>
<text x="114.9" y="107.9">3</text>
<text x="137.1" y="107.9">17</text>
<text x="137.1" y="105.4">18</text>
<text x="28.5" y="110.5">36</text>
<text x="28.5" y="113">37</text>
<text x="114.9" y="110.5">4</text>
<text x="114.9" y="113">5</text>
<text x="137.1" y="113">15</text>
<text x="137.1" y="110.5">16</text>
<text x="28.5" y="115.5">38</text>
<text x="28.5" y="118.1">39</text>
<text x="114.9" y="115.5">6</text>
<text x="114.9" y="118.1">7</text>
<text x="137.1" y="118.1">13</text>
<text x="137.1" y="115.5">14</text>
<text x="114.9" y="120.6">8</text>
<text x="114.9" y="123.2">9</text>
<text x="137.1" y="123.2">11</text>
<text x="137.1" y="120.6">12</text>
<text x="127" y="128.3" transform="rotate(-90 127 128.3)">10</text>
<text x="246.3" y="129.5">1</text>
<text x="255.2" y="129.5">2</text>
<text x="246.3" y="132.1">3</text>
<text x="246.3" y="134.6">5</text>
<text x="246.3" y="137.1">7</text>
<text x="255.2" y="132.1">4</text>
<text x="255.2" y="134.6">6</text>
<text x="255.2" y="137.1">8</text>
<text x="245.7" y="142.2">11</text>
<text x="246.3" y="139.7">9</text>
<text x="254.6" y="139.7">10</text>
<text x="254.6" y="142.2">12</text>
<text x="254.6" y="144.8">14</text>
<text x="125.7" y="158.8" transform="rotate(-90 125.7 158.8)">20</text>
<text x="113.6" y="163.8">1</text>
<text x="135.8" y="163.8">19</text>
<text x="113.6" y="168.9">2</text>
<text x="113.6" y="171.4">3</text>
<text x="113.6" y="174">4</text>
<text x="135.8" y="174">16</text>
<text x="135.8" y="171.4">17</text>
<text x="135.8" y="168.9">18</text>
<text x="113.6" y="176.5">5</text>
<text x="113.6" y="179">6</text>
<text x="135.8" y="179">14</text>
<text x="135.8" y="176.5">15</text>
<text x="113.6" y="181.6">7</text>
<text x="113.6" y="184.1">8</text>
<text x="135.8" y="184.1">12</text>
<text x="135.8" y="181.6">13</text>
<text x="113.6" y="186.7">9</text>
<text x="125.7" y="191.8" transform="rotate(-90 125.7 191.8)">10</text>
<text x="135.8" y="186.7">11</text>
</g>
<g font-size="1.3" fill="#0f0f0f">
<text x="168.9" y="27.9">ADDR_OE 3</text>
<text x="192.4" y="25.4">FPGA_VCC</text>
<text x="168.9" y="30.4">DATA_OE 5</text>
<text x="35.6" y="41.9">A7</text>
<text x="146.4" y="41.9">ADDR_OE</text>
<text x="210.8" y="40.6">A7_LV</text>
<text x="259.3" y="40.6">DATA_OE_FPGA</text>
<text x="35.6" y="47">A5</text>
<text x="35.6" y="44.4">A6</text>
<text x="105.4" y="47">CLK</text>
<text x="141.7" y="47">CLK_LV</text>
<text x="210.8" y="45.7">A5_LV</text>
<text x="210.8" y="43.1">A6_LV</text>
<text x="262.4" y="43.1">IO_1</text>
<text x="262.4" y="45.7">IO_2</text>
<text x="35.6" y="52">A3</text>
<text x="35.6" y="49.5">A4</text>
<text x="105.4" y="49.5">INT_LV</text>
<text x="105.4" y="52">RESET</text>
<text x="145.5" y="49.5">INT</text>
<text x="210.8" y="50.8">A3_LV</text>
<text x="210.8" y="53.3">A2_LV</text>
<text x="210.8" y="48.2">A4_LV</text>
<text x="262.4" y="48.2">IO_3</text>
<text x="262.4" y="53.3">IO_5</text>
<text x="262.4" y="50.8">IO_4</text>
<text x="35.6" y="54.6">A2</text>
<text x="35.6" y="57.1">A1</text>
<text x="35.6" y="59.7">A0</text>
<text x="105.4" y="59.7">RD</text>
<text x="105.4" y="57.1">WR</text>
<text x="105.4" y="54.6">IORQ</text>
<text x="140.8" y="54.6">IORQ_LV</text>
<text x="142.6" y="57.1">WR_LV</text>
<text x="142.8" y="59.7">RD_LV</text>
<text x="210.8" y="55.8">A1_LV</text>
<text x="210.8" y="58.4">A0_LV</text>
<text x="262.4" y="55.8">IO_6</text>
<text x="262.4" y="58.4">IO_7</text>
<text x="210.8" y="63.5">IO_11</text>
<text x="210.8" y="60.9">RESET_LV 9</text>
<text x="262.4" y="63.5">IO_9</text>
<text x="262.4" y="60.9">IO_8</text>
<text x="32.2" y="69.8">RESET</text>
<text x="210.8" y="68.5">WR_LV</text>
<text x="210.8" y="71.1">RD_LV</text>
<text x="210.8" y="66">INT_LV</text>
<text x="261.2" y="66">IO_10</text>
<text x="34.3" y="72.4">CLK</text>
<text x="50.2" y="74.9">INT</text>
<text x="210.8" y="76.2">D0_LV</text>
<text x="210.8" y="73.6">IORQ_LV</text>
<text x="35.2" y="80">WR</text>
<text x="35.4" y="82.5">RD</text>
<text x="210.8" y="81.2">D2_LV</text>
<text x="210.8" y="78.7">D1_LV</text>
<text x="210.8" y="83.8">D3_LV</text>
<text x="266.1" y="83.8">FPGA_VCC</text>
<text x="33.4" y="85.1">IORQ</text>
<text x="35.4" y="87.6">D0</text>
<text x="210.8" y="88.9">D5_LV</text>
<text x="210.8" y="86.3">D4_LV</text>
<text x="35.4" y="95.2">D3</text>
<text x="35.4" y="90.1">D1</text>
<text x="35.4" y="92.7">D2</text>
<text x="210.8" y="93.9">D7_LV</text>
<text x="210.8" y="91.4">D6_LV</text>
<text x="35.4" y="97.8">D4</text>
<text x="35.4" y="100.3">D5</text>
<text x="146.9" y="100.3">DATA_OE</text>
<text x="35.4" y="102.8">D6</text>
<text x="35.4" y="105.4">D7</text>
<text x="106.7" y="107.9">A6</text>
<text x="106.7" y="105.4">A7</text>
<text x="141.7" y="105.4">A7_LV</text>
<text x="141.7" y="107.9">A6_LV</text>
<text x="106.7" y="110.5">A5</text>
<text x="106.7" y="113">A4</text>
<text x="141.7" y="113">A4_LV</text>
<text x="141.7" y="110.5">A5_LV</text>
<text x="106.7" y="118.1">A2</text>
<text x="106.7" y="115.5">A3</text>
<text x="141.7" y="115.5">A3_LV</text>
<text x="141.7" y="118.1">A2_LV</text>
<text x="106.7" y="120.6">A1</text>
<text x="106.7" y="123.2">A0</text>
<text x="141.7" y="123.2">A0_LV</text>
<text x="141.7" y="120.6">A1_LV</text>
<text x="238.8" y="137.1">IO_3</text>
<text x="238.8" y="134.6">IO_2</text>
<text x="262.4" y="137.1">IO_8</text>
<text x="262.4" y="134.6">IO_7</text>
<text x="262.4" y="132">IO_6</text>
<text x="238.8" y="139.7">IO_4</text>
<text x="238.8" y="142.2">IO_5</text>
<text x="261.2" y="142.2">IO_10</text>
<text x="262.4" y="139.7">IO_9</text>
<text x="238.8" y="144.7">CLK_LV13</text>
<text x="261.2" y="144.7">IO_11</text>
<text x="105.4" y="163.8">RD</text>
<text x="143.4" y="163.8">OE</text>
<text x="105.4" y="174">D2</text>
<text x="105.4" y="168.9">D0</text>
<text x="105.4" y="171.4">D1</text>
<text x="140.3" y="174">D2_LV</text>
<text x="140.3" y="168.9">D0_LV</text>
<text x="140.3" y="171.4">D1_LV</text>
<text x="105.4" y="176.5">D3</text>
<text x="105.4" y="179">D4</text>
<text x="140.3" y="179">D4_LV</text>
<text x="140.3" y="176.5">D3_LV</text>
<text x="105.4" y="184.1">D6</text>
<text x="105.4" y="181.6">D5</text>
<text x="140.3" y="184.1">D6_LV</text>
<text x="140.3" y="181.6">D5_LV</text>
<text x="105.4" y="186.7">D7</text>
<text x="140.3" y="186.7">D7_LV</text>
</g>
</svg>
